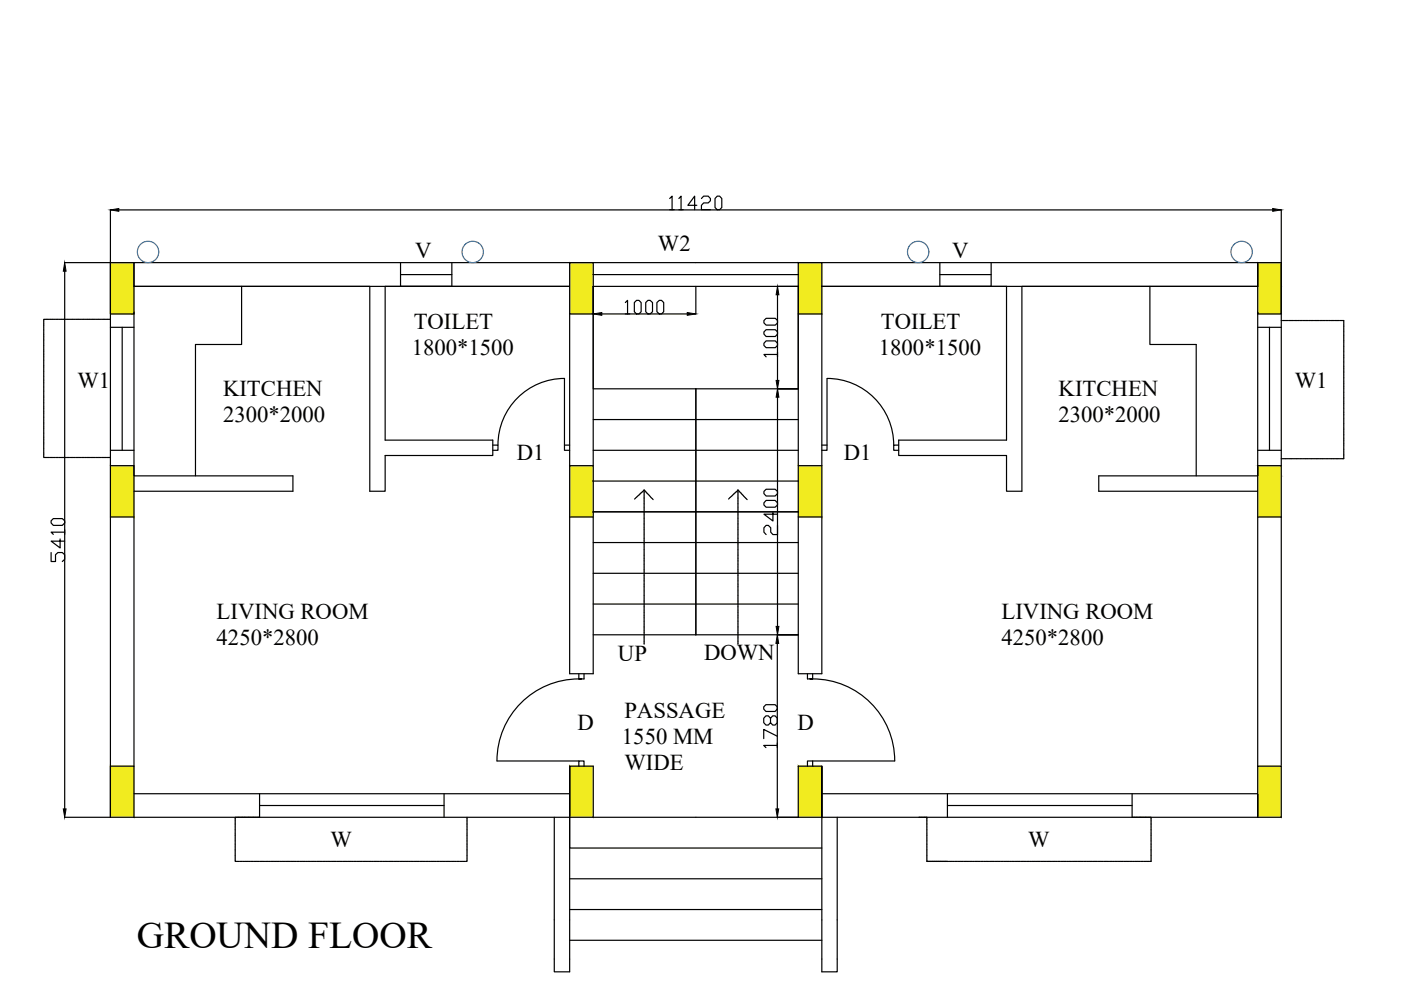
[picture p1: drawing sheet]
<svg xmlns="http://www.w3.org/2000/svg" width="297mm" height="210mm" viewBox="0 0 297 210" stroke-linecap="round" stroke-linejoin="round" font-family="sans-serif">
<!-- layer: 0 -->
<g fill="#f1eb1f" stroke="#f1eb1f" stroke-width=".21">
<path d="M266.7 55.7l5 5v-5zM266.7 55.7l5 5h-5z"/>
<path d="M169.2 55.7l5 5v-5zM169.2 55.7l5 5h-5z"/>
<path d="M120.8 55.7l5 5v-5zM120.8 55.7l5 5h-5z"/>
<path d="M23.4 55.7l5 10.4v-10.4zM23.4 55.7l5 10.4h-5z"/>
<path d="M266.7 60.7l5 5.9v-5.9zM266.7 60.7l5 5.9h-5z"/>
<path d="M169.2 60.7l5 5.9v-5.9zM169.2 60.7l5 5.9h-5z"/>
<path d="M120.8 60.7l5 5.9v-5.9zM120.8 60.7l5 5.9h-5z"/>
<path d="M23.4 66.1l5 .5v-.5zM23.4 66.1l5 .5h-5z"/>
<path d="M266.7 98.7l5 2.2v-2.2zM266.7 98.7l5 2.2h-5z"/>
<path d="M266.7 100.9l5 8.7v-8.7zM266.7 100.9l5 8.7h-5z"/>
<path d="M169.2 98.7l5 10.9v-10.9zM169.2 98.7l5 10.9h-5z"/>
<path d="M120.8 98.7l5 10.9v-10.9zM120.8 98.7l5 10.9h-5z"/>
<path d="M23.4 98.7l5 10.9v-10.9zM23.4 98.7l5 10.9h-5z"/>
<path d="M169.2 162.4l5 10.9v-10.9zM169.2 162.4l5 10.9h-5z"/>
<path d="M120.8 162.4l5 10.9v-10.9zM120.8 162.4l5 10.9h-5z"/>
<path d="M23.4 162.4l5 10.9v-10.9zM23.4 162.4l5 10.9h-5z"/>
<path d="M266.7 162.4l5 10.9v-10.9zM266.7 162.4l5 10.9h-5z"/>
</g>
<g fill="none" stroke="#000" stroke-width=".25">
<path d="M13.7 55.7h258v10.9h-5v-10.9v5h-92.5h39.2v32.6h-22.9v3.3h22.9v7.6h3.3v-43.5h50M13.7 57.5v114M23.4 55.7v10.9h5v-10.9v5h92.4h-39.1v32.6h22.8v3.3h-22.8v7.6h-3.3v-43.5h-50M23.4 44.5v128.8v-10.9h5v10.9M25.2 44.5h244.6M84.9 55.7v5h10.9v-5M84.9 58.2h10.9M125.8 58.2h43.4M199.3 55.7v5h10.8v-5M199.3 58.2h10.8M271.7 44.5v128.8M9.3 68v.3"/>
<path d="M9.3 68.4v.9M9.3 69.4v.2M9.3 69.7v.5M9.3 70.3v.3M9.3 70.7v.9M9.3 71.6v.9M9.3 72.6v.3M9.3 73v.5M9.3 73.6v.2M9.3 73.9v.9M9.3 74.9v.9M9.3 75.9v.2"/>
<path d="M9.3 76.2v.6M9.3 76.8v.3M9.3 77.2v.9M9.3 78.2v.2M9.3 78.5v.6M9.3 79.1v.3M9.3 79.5v.5M9.4 67.7h-.1v.3M9.5 67.7h.9M10.5 67.7h.9M11.5 67.7h.2M11.8 67.7h.6"/>
<path d="M12.4 67.7h.3M12.8 67.7h.9M13.8 67.7h.2M14.1 67.7h.5M14.7 67.7h.3M15.1 67.7h.5M15.7 67.7h.3M16 67.7h.9M17 67.7h.3M17.4 67.7h.5M18 67.7h.2M18.3 67.7h.9"/>
<path d="M19.3 67.7h.9M20.3 67.7h.2M20.6 67.7h.6M21.3 67.7h.2M21.6 67.7h.9M22.6 67.7h.8M23.4 69.4h5M25.9 69.4v26.1M28.4 66.1v96.3M51.2 60.7v12.3h-9.8v27.9M125.8 60.7v-5h-5v10.9h5M125.8 60.7v21.7h21.7"/>
<path d="M125.8 60.7v82.1h-5v-76.2M125.8 60.7h43.4M127.6 66.6h18.1M147.5 60.7v5.9M164.8 62.5v18.2M169.2 60.7v-5h5v10.9h-5M169.2 60.7v21.7h-21.7M169.2 60.7v82.1h5v-76.2M243.8 60.7v12.3h9.8v27.9M266.7 69.4h5M266.7 66.1v96.3M269.2 69.4v26.1"/>
<path d="M271.7 68h.2M271.9 68h.3M272.3 68h.5M272.9 68h.3M273.3 68h.9M274.2 68h.3M274.6 68h.5M275.2 68h.3M275.5 68h.6M276.2 68h.2M276.5 68h.9M277.5 68h.2"/>
<path d="M277.8 68h.6M278.5 68h.2M278.8 68h.9M279.8 68h.9M280.8 68h.2M281.1 68h.5M281.7 68h.3M282.1 68h.9M283 68h.9M284 68h.3M284.4 68h.5v.2M284.9 68.3v.3"/>
<path d="M284.9 68.6v.9M284.9 69.6v.3M284.9 69.9v.6M284.9 70.6v.2M284.9 70.9v.6M284.9 71.6v.2M284.9 71.9v.9M284.9 72.9v.2M284.9 73.2v.6M284.9 73.8v.3M284.9 74.2v.5M284.9 74.8v.3"/>
<path d="M284.9 75.2v.8M284.9 76.1v.3M284.9 76.5v.5M284.9 77.1v.3M284.9 77.4v.9M284.9 78.4v.9M284.9 79.4v.2M284.9 79.7v.6M9.3 96.7v.3h.1M9.3 80.1v.3M9.3 80.4v.9M9.3 81.4v.3"/>
<path d="M9.3 81.8v.5M9.3 82.4v.2M9.3 82.7v.6M9.3 83.4v.2M9.3 83.7v.9M9.3 84.7v.2M9.3 85v.6M9.3 85.7v.2M9.3 86v.9M9.3 87v.9M9.3 87.9v.3M9.3 88.3v.5"/>
<path d="M9.3 88.9v.3M9.3 89.3v.8M9.3 90.2v.9M9.3 91.2v.3M9.3 91.5v.6M9.3 92.2v.2M9.3 92.5v.9M9.3 93.5v.9M9.3 94.5v.2M9.3 94.8v.5M9.3 95.4v.3M9.3 95.8v.9"/>
<path d="M9.5 97h.9M10.5 97h.9M11.5 97h.2M11.8 97h.6M12.4 97h.3M12.8 97h.9M13.8 97h.2M14.1 97h.5M14.7 97h.3M15.1 97h.5M15.7 97h.3M16 97h.9"/>
<path d="M17 97h.3M17.4 97h.5M18 97h.2M18.3 97h.9M19.3 97h.9M20.3 97h.2M20.6 97h.6M21.3 97h.2M21.6 97h.9M22.6 97h.8M23.4 98.7h5v2.2h33.7v3.3h-33.7M23.4 95.5h5"/>
<path d="M104.5 94.4h1.1v1.1h-1.1M119.7 80.3v15.2h1.1M119.7 94.4h1.1M119.7 80.2a14.1 14.1 0 0 0-14.1 14.2M120.8 98.7h5M125.8 89h43.4M125.8 95.5h43.4M147.5 82.4v52.2M164.8 82.4h4.4M164.8 84.2v48.6M169.2 98.7h5M174.2 94.4h1.1"/>
<path d="M175.3 80.3v15.2h-1.1M175.4 80.2a14.1 14.1 0 0 1 14.1 14.2M190.5 94.4h-1v1.1h1M266.7 95.5h5M271.7 98.7h-5v2.2h-33.7v3.3h33.7M271.7 97.3h.2M271.9 97.3h.3M272.3 97.3h.5M272.9 97.3h.3M273.3 97.3h.9M274.2 97.3h.3M274.6 97.3h.5"/>
<path d="M275.2 97.3h.3M275.5 97.3h.6M276.2 97.3h.2M276.5 97.3h.9M277.5 97.3h.2M277.8 97.3h.6M278.5 97.3h.2M278.8 97.3h.9M279.8 97.3h.9M280.8 97.3h.2M281.1 97.3h.5M281.7 97.3h.3"/>
<path d="M282.1 97.3h.9M283 97.3h.9M284 97.3h.3M284.9 80.4v.2M284.9 80.7v.9M284.9 81.7v.9M284.9 82.6v.3M284.9 83v.5M284.9 83.6v.3M284.9 84v.9M284.9 84.9v.9M284.9 85.9v.3"/>
<path d="M284.9 86.2v.6M284.9 86.9v.2M284.9 87.2v.9M284.9 88.2v.2M284.9 88.5v.6M284.9 89.2v.2M284.9 89.5v.6M284.9 90.1v.3M284.9 90.5v.9M284.9 91.5v.2M284.9 91.8v.5M284.9 92.4v.3"/>
<path d="M284.9 92.8v.9M284.9 93.7v.9M284.9 94.7v.3M284.9 95.1v.5M284.9 95.7v.2M284.9 96v.9M284.9 97v.3h-.5M23.4 109.6h5M120.8 109.6h5M125.8 102h43.4M125.8 108.5h43.4M125.8 115h43.4"/>
<path d="M134.7 105.7l-.2 .1M135 105.4l-.3 .2M135.2 105.2l-.2 .2M135.4 105l-.2 .2M135.7 104.7l-.2 .3M135.9 104.5l-.2 .2M136.1 104.3l-.2 .2M136.4 104.1l-.2 .2M136.6 103.9v.2M136.6 104.2v.5M136.6 104.8v.2M136.6 105.1v.9"/>
<path d="M136.6 106.1v.3M136.6 106.4v.6M136.6 107.1v.2M136.6 107.4v.6M136.6 108v.3M136.6 108.4v.9M136.6 109.4v.2M136.6 109.7v.6M136.6 110.3v.3M136.6 110.7v.9M136.6 111.6v.9M136.6 112.6v.3"/>
<path d="M136.6 113v.5M136.6 113.6v.2M136.6 113.9v.9M136.6 114.9v.9M136.6 115.9v.2M136.6 116.2v.6M136.6 116.9v.2M136.6 117.2v.9M136.6 118.2v.9M136.6 119.1v.3M136.6 119.5v.5M136.6 103.9l-.2 .2"/>
<path d="M136.6 103.9l.1 .2M136.8 104.1l.1 .2M137 104.4l.2 .1M137.2 104.6l.2 .2M137.5 104.8l.1 .2M137.7 105l.1 .3M137.9 105.3l.1 .2M138.1 105.6l.2 .1M138.3 105.8l.2 .1M154.6 105.7l-.1 .1M154.9 105.4l-.3 .2M155.1 105.2l-.2 .2"/>
<path d="M155.3 105l-.1 .2M155.6 104.7l-.2 .3M155.8 104.5l-.2 .2M156 104.3l-.1 .2M156.3 104.1l-.2 .2M156.5 103.9v.2M156.5 104.2v.5M156.5 104.8v.2M156.5 105.1v.9M156.5 106.1v.3M156.5 106.4v.6M156.5 107.1v.2"/>
<path d="M156.5 107.4v.6M156.5 108v.3M156.5 108.4v.9M156.5 109.4v.2M156.5 109.7v.6M156.5 110.3v.3M156.5 110.7v.9M156.5 111.6v.9M156.5 112.6v.3M156.5 113v.5M156.5 113.6v.2M156.5 113.9v.9"/>
<path d="M156.5 114.9v.9M156.5 115.9v.2M156.5 116.2v.6M156.5 116.9v.2M156.5 117.2v.9M156.5 118.2v.9M156.5 119.1v.3M156.5 119.5v.5M156.5 103.9l-.2 .2M156.5 103.9l.1 .2M156.7 104.1l.1 .2M156.9 104.4l.2 .1"/>
<path d="M157.1 104.6l.2 .2M157.4 104.8l.1 .2M157.6 105l.1 .3M157.8 105.3l.6 .6M169.2 109.6h5M266.7 109.6h5M125.8 121.6h43.4M125.8 128.1h43.4M125.8 134.6h43.4M136.6 120.1v.3M136.6 120.5v.8M136.6 121.4v.3"/>
<path d="M136.6 121.8v.5M136.6 122.4v.3M136.6 122.7v.6M136.6 123.4v.2M136.6 123.7v.9M136.6 124.7v.2M136.6 125v.6M136.6 125.7v.2M136.6 126v.5M136.6 126.6v.3M136.6 127v.9M136.6 127.9v.3"/>
<path d="M136.6 128.3v.5M136.6 128.9v.3M136.6 129.3v.8M136.6 130.2v.9M136.6 131.2v.3M136.6 131.5v.6M136.6 132.2v.2M136.6 132.5v.9M136.6 133.5v.9M136.6 134.5v.2M136.6 134.8v.6M136.6 135.4v.3"/>
<path d="M136.6 135.8v.8M156.5 120.1v.3M156.5 120.5v.8M156.5 121.4v.3M156.5 121.8v.5M156.5 122.4v.3M156.5 122.7v.6M156.5 123.4v.2M156.5 123.7v.9M156.5 124.7v.2M156.5 125v.6M156.5 125.7v.2"/>
<path d="M156.5 126v.5M156.5 126.6v.3M156.5 127v.9M156.5 127.9v.3M156.5 128.3v.5M156.5 128.9v.3M156.5 129.3v.8M156.5 130.2v.9M156.5 131.2v.3M156.5 131.5v.6M156.5 132.2v.2M156.5 132.5v.9"/>
<path d="M156.5 133.5v.9M156.5 134.5v.2M156.5 134.8v.6M156.5 135.4v.3M156.5 135.8v.8M164.8 136.4v35.1M164.8 134.5v.1M122.7 142.8v1.1M122.7 143.9a17.4 17.4 0 0 0-17.3 17.4h17.3M123.8 142.8v1.1h-1.1h.6M171.2 142.8v1.1h1.1h-.6M172.3 142.8v1.1a17.4 17.4 0 0 1 17.4 17.4h-17.4"/>
<path d="M13.7 173.3h258M28.4 168.3h92.4M49.9 173.6v.6M49.9 174.3v.8M49.9 175.2v.3M49.9 175.6v.5M49.9 176.2v.3M49.9 176.5v.9M49.9 177.5v.3M49.9 177.9v.5M49.9 178.5v.2M49.9 178.8v.6"/>
<path d="M49.9 179.5v.2M49.9 179.8v.9M50.1 173.3h-.2v.2M55 170.8h39.1M55 168.3v5M94.1 168.3v5M99 173.3v.9M99 174.3v.8M99 175.2v.3M99 175.6v.5M99 176.2v.3M99 176.5v.9"/>
<path d="M99 177.5v.3M99 177.9v.5M99 178.5v.2M99 178.8v.6M99 179.5v.2M99 179.8v.9M117.5 173.3v32.8h3.3v-32.8v6.5h53.4M120.8 162.4v10.9v-10.9h5v10.9M122.7 162.4v-1.1h1.1v1.1M171.2 162.4v-1.1h1.1v1.1M174.2 168.3h92.5v5v-10.9h5v10.9M174.2 162.4v10.9v-10.9h-5v10.9"/>
<path d="M174.2 173.3v32.8h3.3v-32.8M196.5 173.3v.9M196.5 174.3v.8M196.5 175.2v.3M196.5 175.6v.5M196.5 176.2v.3M196.5 176.5v.9M196.5 177.5v.3M196.5 177.9v.5M196.5 178.5v.2M196.5 178.8v.6M196.5 179.5v.2"/>
<path d="M196.5 179.8v.9M200.9 170.8h39.1M200.9 168.3v5M240 168.3v5M243.8 173.3h.3v.2M244.1 173.6v.6M244.1 174.3v.8M244.1 175.2v.3M244.1 175.6v.5M244.1 176.2v.3M244.1 176.5v.9M244.1 177.5v.3"/>
<path d="M244.1 177.9v.5M244.1 178.5v.2M244.1 178.8v.6M244.1 179.5v.2M244.1 179.8v.9M49.9 182.4v.2h.5M49.9 180.8v.2M49.9 181.1v.6M49.9 181.8v.2M49.9 182.1v.2M50.5 182.6h.3M50.8 182.6h.6"/>
<path d="M51.5 182.6h.2M51.8 182.6h.9M52.8 182.6h.2M53.1 182.6h.6M53.8 182.6h.2M54.1 182.6h.6M54.7 182.6h.3M55.1 182.6h.9M56 182.6h.3M56.4 182.6h.5M57 182.6h.3M57.4 182.6h.9"/>
<path d="M58.3 182.6h.9M59.3 182.6h.3M59.6 182.6h.6M60.3 182.6h.2M60.6 182.6h.9M61.6 182.6h.9M62.6 182.6h.2M62.9 182.6h.6M63.5 182.6h.3M63.9 182.6h.9M64.9 182.6h.2M65.2 182.6h.5"/>
<path d="M65.8 182.6h.3M66.2 182.6h.5M66.8 182.6h.3M67.1 182.6h.9M68.1 182.6h.3M68.5 182.6h.5M69.1 182.6h.2M69.4 182.6h.6M70.1 182.6h.2M70.4 182.6h.9M71.4 182.6h.2M71.7 182.6h.6"/>
<path d="M72.3 182.6h.3M72.7 182.6h.9M73.7 182.6h.8M74.6 182.6h.3M75 182.6h.5M75.6 182.6h.3M75.9 182.6h.9M76.9 182.6h.9M77.9 182.6h.2M78.2 182.6h.6M78.9 182.6h.2M79.2 182.6h.9"/>
<path d="M80.2 182.6h.2M80.5 182.6h.6M81.2 182.6h.2M81.5 182.6h.5M82.1 182.6h.3M82.5 182.6h.9M83.4 182.6h.3M83.8 182.6h.5M84.4 182.6h.3M84.8 182.6h.8M85.7 182.6h.9M86.7 182.6h.3"/>
<path d="M87 182.6h.6M87.7 182.6h.2M88 182.6h.9M89 182.6h.9M90 182.6h.2M90.3 182.6h.5M90.9 182.6h.3M91.3 182.6h.9M92.2 182.6h.3M92.6 182.6h.5M93.2 182.6h.3M93.6 182.6h.5"/>
<path d="M94.2 182.6h.2M94.5 182.6h.9M95.5 182.6h.3M95.8 182.6h.6M96.5 182.6h.2M96.8 182.6h.6M97.5 182.6h.2M97.8 182.6h.9M99 182.4v.2h-.2M99 180.8v.2M99 181.1v.6M99 181.8v.2"/>
<path d="M99 182.1v.2M120.8 186.3h53.4M120.8 192.8h53.4M120.8 199.4h53.4M196.5 182.4v.2h.2M196.5 182.6h4.5M196.5 180.8v.2M196.5 181.1v.6M196.5 181.8v.2M196.5 182.1v.2M201.1 182.6h.9M202.1 182.6h.2"/>
<path d="M202.4 182.6h.5M203 182.6h.3M203.4 182.6h.9M204.3 182.6h.9M205.3 182.6h.3M205.7 182.6h.5M206.3 182.6h.2M206.6 182.6h.9M207.6 182.6h.3M207.9 182.6h.6M208.6 182.6h.2M208.9 182.6h.6"/>
<path d="M209.5 182.6h.3M209.9 182.6h.9M210.9 182.6h.2M211.2 182.6h.6M211.8 182.6h.3M212.2 182.6h.5M212.8 182.6h.3M213.1 182.6h.9M214.1 182.6h.3M214.5 182.6h.5M215.1 182.6h.2M215.4 182.6h.9"/>
<path d="M216.4 182.6h.9M217.4 182.6h.2M217.7 182.6h.6M218.4 182.6h.2M218.7 182.6h.9M219.7 182.6h.9M220.6 182.6h.3M221 182.6h.5M221.6 182.6h.3M222 182.6h.8M222.9 182.6h.3M223.3 182.6h.5"/>
<path d="M223.9 182.6h.3M224.2 182.6h.6M224.9 182.6h.2M225.2 182.6h.9M226.2 182.6h.2M226.5 182.6h.6M227.2 182.6h.2M227.5 182.6h.9M228.5 182.6h.9M229.4 182.6h.3M229.8 182.6h.5M230.4 182.6h.3"/>
<path d="M230.8 182.6h.8M231.7 182.6h.9M232.7 182.6h.3M233 182.6h.6M233.7 182.6h.2M234 182.6h.9M235 182.6h.2M235.3 182.6h.6M236 182.6h.2M236.3 182.6h.6M236.9 182.6h.3M237.3 182.6h.9"/>
<path d="M238.3 182.6h.2M238.6 182.6h.5M239.2 182.6h.3M239.6 182.6h.5M240.2 182.6h.3M240.5 182.6h.9M241.5 182.6h.3M241.9 182.6h.5M242.5 182.6h.2M242.8 182.6h.9M244.1 182.1v.5h-.3M244.1 180.8v.2"/>
<path d="M244.1 181.1v.6M244.1 181.8v.2"/>
</g>
<path d="M13.7 55.7l.3 1.8h-.6zM23.4 44.5l1.8-.3v.6zM269.8 44.2l1.9 .3-1.9 .3zM125.8 66.6l1.8-.3v.6zM145.7 66.3l1.8 .3-1.8 .3zM164.8 60.7l.3 1.8h-.6zM164.8 82.4l.3 1.8h-.6zM164.5 80.7h.6l-.3 1.7zM164.8 134.6l.3 1.8h-.6zM164.5 132.8h.6l-.3 1.8zM13.4 171.5h.6l-.3 1.8zM164.5 171.5h.6l-.3 1.8z" fill="#000" stroke="#000" stroke-width=".21"/>
<g fill="none" stroke="#2776bb" stroke-width=".25">
<circle cx="31.4" cy="53.4" r="2.27"/>
<circle cx="100.2" cy="53.4" r="2.27"/>
<circle cx="194.7" cy="53.4" r="2.27"/>
<circle cx="263.2" cy="53.4" r="2.27"/>
</g>
<text font-size="8" x="29" y="201">GROUND FLOOR</text>
<text font-size="6.6" x="140.8" y="45.9">11420</text>
<g font-size="6.2">
<text x="131.2" y="67.7">1000</text>
<text x="165.8" y="76.9" transform="rotate(-90 165.8 76.9)">1000</text>
<text x="165.8" y="114.7" transform="rotate(-90 165.8 114.7)">2400</text>
<text x="14.5" y="120.3" transform="rotate(-90 14.5 120.3)">5410</text>
<text x="165.8" y="159.8" transform="rotate(-90 165.8 159.8)">1780</text>
</g>
<g font-size="4.8">
<text x="139.5" y="53.2">W2</text>
<text x="88.1" y="54.7">V</text>
<text x="201.8" y="54.7">V</text>
<text x="87.7" y="69.8">TOILET</text>
<text x="186.8" y="69.8">TOILET</text>
<text x="87.3" y="75.3">1800*1500</text>
<text x="186.4" y="75.3">1800*1500</text>
<text x="16.4" y="82.2">W1</text>
<text x="47.3" y="84">KITCHEN</text>
<text x="224.5" y="84">KITCHEN</text>
<text x="274.5" y="82.2">W1</text>
<text x="47.3" y="89.4">2300*2000</text>
<text x="224.4" y="89.4">2300*2000</text>
<text x="109.6" y="97.5">D1</text>
<text x="178.9" y="97.5">D1</text>
<text x="45.9" y="131.3">LIVING ROOM</text>
<text x="212.3" y="131.3">LIVING ROOM</text>
<text x="45.9" y="136.7">4250*2800</text>
<text x="212.3" y="136.7">4250*2800</text>
<text x="131" y="140.1">UP</text>
<text x="149.3" y="140">DOWN</text>
<text x="122.5" y="154.8">D</text>
<text x="132.4" y="152.3">PASSAGE</text>
<text x="169.1" y="154.8">D</text>
<text x="131.9" y="157.7">1550 MM</text>
<text x="132.4" y="163.2">WIDE</text>
<text x="70.1" y="179.6">W</text>
<text x="218" y="179.6">W</text>
</g>
</svg>
